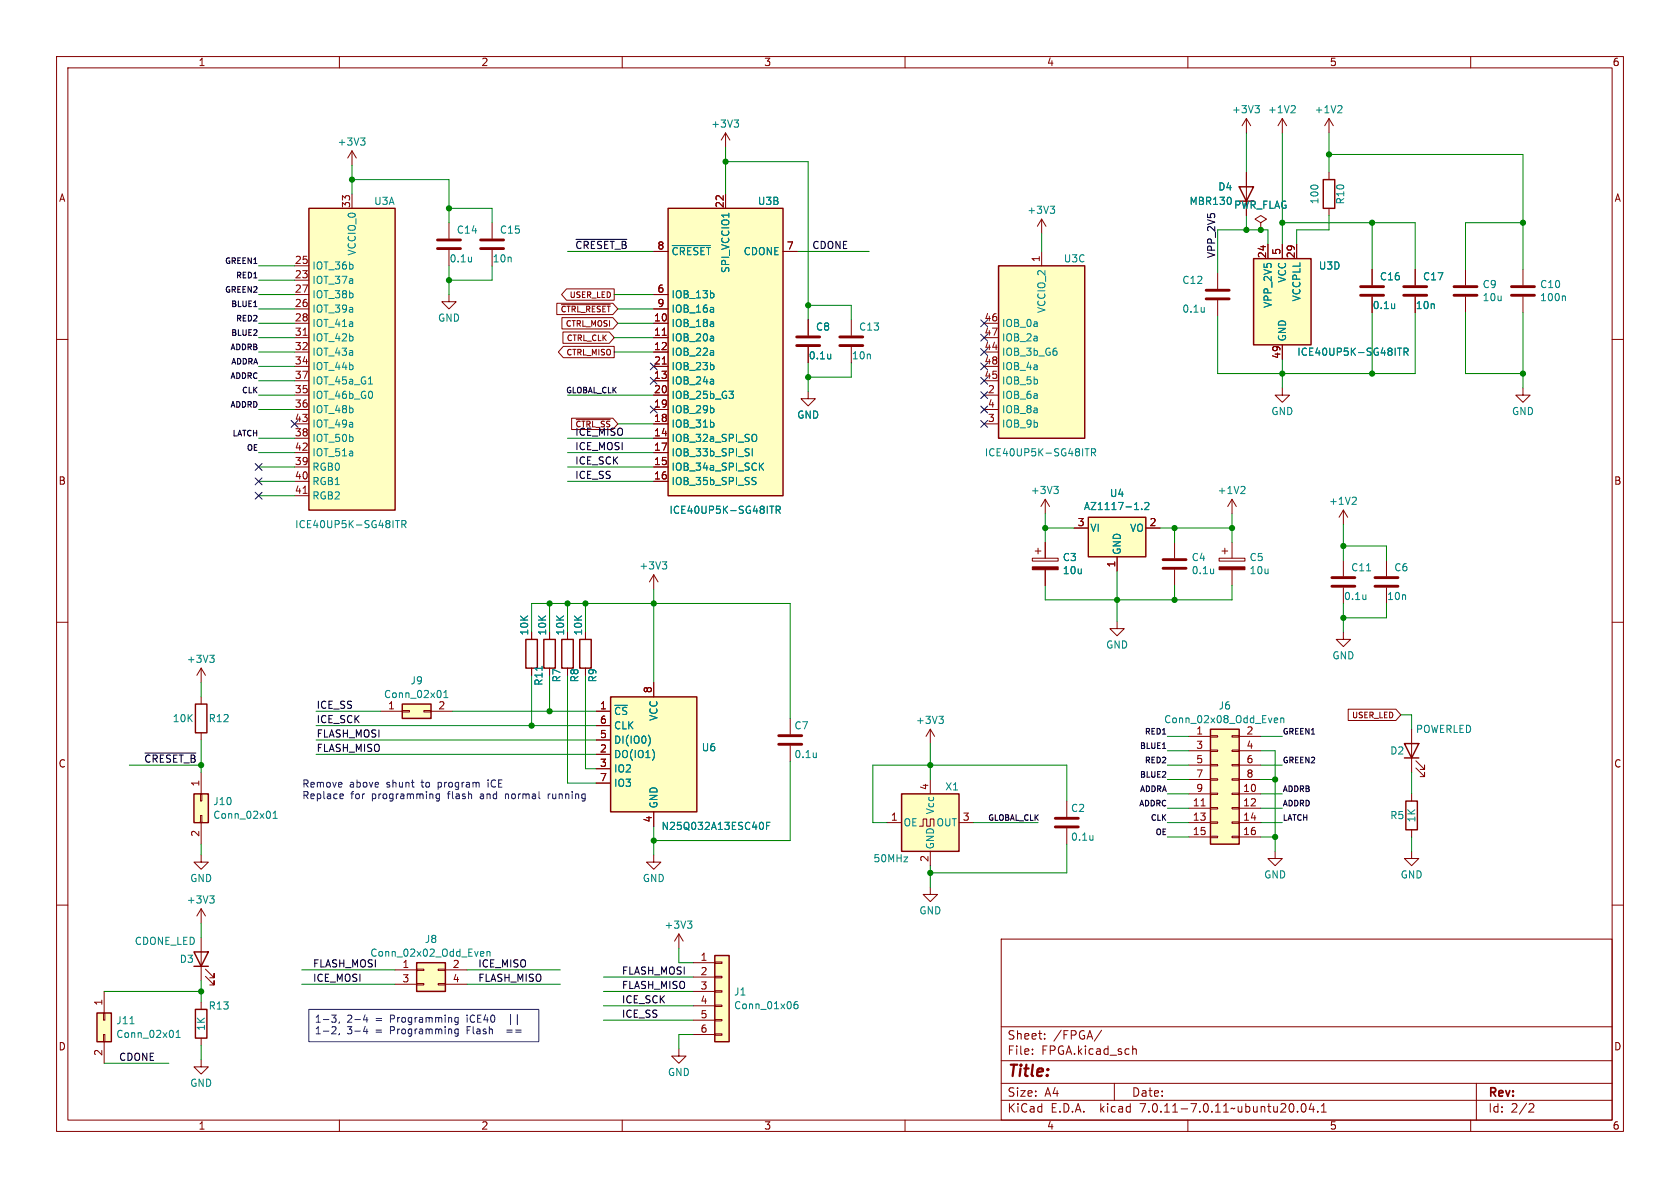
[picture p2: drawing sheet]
<svg xmlns="http://www.w3.org/2000/svg" width="297mm" height="210mm" viewBox="0 0 297 210" stroke-linecap="round" stroke-linejoin="round" font-family="sans-serif">
<g fill="none" stroke="#840000" stroke-width=".18">
<path d="M10 10h277v190h-277zM12 12h273v186h-273zM60 10v2M110 10v2M160 10v2M210 10v2M260 10v2M62.2 26.7l-.7 1.2M62.2 26.7v2.5M62.2 34.3v2.5M62.2 26.7l.8 1.2M79.4 39.4v2.8"/>
<path d="M87 39.4v2.8M128.3 23.5v2.5M128.3 34.3v2.5M128.3 23.5l-.8 1.3M128.3 23.5l.7 1.3M184.1 38.7l-.7 1.3M184.1 38.7v2.6M184.1 38.7l.8 1.3M220.3 21l-.7 1.2M220.3 21v2.5M220.3 30.5v7.6M220.3 21l.8 1.2"/>
<path d="M222.9 39.4l1-.7-1-.6-1 .6 1 .7v1.2M226.7 21v2.5M226.7 21l-.8 1.2M226.7 21l.8 1.2M234.9 21v2.5M234.9 30.5v1.3M234.9 36.8v1.3M234.9 21l-.7 1.2M234.9 21l.8 1.2M10 60h2M52.1 57.2h2.5M52.1 59.7h2.5"/>
<path d="M52.1 52.1h2.5M52.1 54.6h2.5M52.1 49.5h2.5M52.1 47h2.5M53.6 59.3h.7M79.4 52.1v1.2h1.2l-1.2 1.3-1.3-1.3h1.3M79.4 44.2v2.8M87 44.2v2.8M98.4 53.6h9.9l.9 1-.9 1h-9.9zM99.2 53.9h8.7M99.3 56.1h9l.9 1.1-.9 1h-9zM99.5 58.7h8.2l.9 1-.9 1h-8.2z"/>
<path d="M100.2 51.1h8.4v2h-8.4l-.9-1zM115.6 57.2h2.5M115.6 59.7h2.5M115.6 52.1h2.5M115.6 44.5h2.5M115.6 54.6h2.5M117.1 59.3h.7M138.4 44.5h2.6M142.9 56.5v2.8M150.5 56.5v2.8M174 57.2h2.5M174 59.7h2.5"/>
<path d="M184.1 44.5v2.5M215.3 48.3v2.8M215.3 53.1v2.8M222.9 40.6h.1M224.2 43.2v2.5M226.7 43.2v2.5M229.2 43.2v2.5M242.6 47.6v2.8M242.6 52.5v2.7M250.2 47.6v2.8M250.2 52.5v2.7M259.1 47.6v2.8"/>
<path d="M259.1 52.5v2.7M269.2 47.6v2.8M269.2 52.5v2.7M285 60h2M52.1 62.2h2.5M52.1 67.3h2.5M52.1 77.5h2.5M52.1 74.9h2.5M52.1 72.4h2.5M52.1 69.9h2.5M52.1 64.8h2.5M99.6 61.2h9v2h-9l-.9-1z"/>
<path d="M101.1 73.9h7.2l.9 1-.9 1h-7.2zM101.9 74.2h6M115.6 62.2h2.5M115.6 67.3h2.5M115.6 77.5h2.5M115.6 74.9h2.5M115.6 72.4h2.5M115.6 69.9h2.5M115.6 64.8h2.5M117.1 64.4h.7M142.9 69.2v1.3h1.2l-1.2 1.3-1.3-1.3h1.3M142.9 61.3v2.8"/>
<path d="M150.5 61.3v2.8M174 62.2h2.5M174 67.3h2.5M174 74.9h2.5M174 72.4h2.5M174 69.9h2.5M174 64.8h2.5M226.7 68.6v1.3h1.3l-1.3 1.2-1.3-1.2h1.3M226.7 61v2.5M269.2 68.6v1.3h1.3l-1.3 1.2-1.2-1.2h1.2M52.1 82.6h2.5M52.1 85.1h2.5"/>
<path d="M52.1 80h2.5M52.1 87.6h2.5M53.6 87.2h.7M115.6 82.6h2.5M115.6 85.1h2.5M115.6 80h2.5M182.5 98.7h4.6v.5h-4.6zM183 97.4h1M183.5 96.9v1M184.8 88.3l-.8 1.2M184.8 88.3v2.5M184.8 95.9v2.8"/>
<path d="M184.8 88.3l.7 1.2M189.9 93.3h2.5M197.5 98.4v2.6M202.6 93.3h2.5M207.6 95.9v2.8M215.5 98.7h4.6v.5h-4.6zM216 97.4h1M216.5 96.9v1M217.8 88.3v2.5M217.8 95.9v2.8M217.8 88.3l-.8 1.2M217.8 88.3l.8 1.2"/>
<path d="M237.5 90.2v2.5M237.5 99.1v2.8M237.5 90.2l-.8 1.2M237.5 90.2l.8 1.2M245.1 99.1v2.8M10 110h2M35.6 118.1v2.6M35.6 118.1l-.8 1.3M35.6 118.1l.7 1.3M94 111.8v1.2M94 118.1v1.3M97.2 111.8v1.2"/>
<path d="M97.2 118.1v1.3M100.3 111.8v1.2M100.3 118.1v1.3M103.5 111.8v1.2M103.5 118.1v1.3M115.6 101.6v2.5M115.6 101.6l-.8 1.3M115.6 101.6l.7 1.3M184.8 100.7v2.8M197.5 109.9v1.2h1.3l-1.3 1.3-1.3-1.3h1.3M207.6 100.7v2.8M217.8 100.7v2.8"/>
<path d="M237.5 111.8v1.2h1.3l-1.3 1.3-1.3-1.3h1.3M237.5 103.9v2.8M245.1 103.9v2.8M285 110h2M35.6 123.2v1.3M35.6 129.5v1.3M35.6 136.5v3.8M67.3 125.7h3.8M71.1 125.6h1.3v.3h-1.3zM74.9 125.6h1.3v.3h-1.3zM76.2 125.7h3.8M105.4 125.7h2.5"/>
<path d="M105.4 133.4h2.5M105.4 135.9h2.5M105.4 130.8h2.5M105.4 128.3h2.5M105.4 138.4h2.5M115.6 120.7v2.5M139.7 127v2.8M139.7 131.8v2.8M164.5 128.9v2.5M164.5 137.8v2.5M164.5 128.9l-.8 1.3M164.5 128.9l.7 1.3"/>
<path d="M210.2 130.2h3.8M210.2 132.7h3.8M210.2 135.3h3.8M210.2 137.8h3.8M214 137.7h1.3v.2h-1.3zM214 135.1h1.3v.3h-1.3zM214 132.6h1.3v.2h-1.3zM214 130h1.3v.3h-1.3zM217.8 137.7h1.3v.2h-1.3zM217.8 135.1h1.3v.3h-1.3zM217.8 132.6h1.3v.2h-1.3zM217.8 130h1.3v.3h-1.3z"/>
<path d="M219.1 130.2h3.8M219.1 132.7h3.8M219.1 135.3h3.8M219.1 137.8h3.8M238.3 125.4h8.5l.8 1-.8 1h-8.5zM249.6 128.9v7.6M250.3 135.8l1.5 1.5v-.8v.8h-.7M250.3 134.5l1.5 1.5v-.7v.7h-.7M10 160h2M35.4 140.3h.3v1.3h-.3zM35.4 144.1h.3v1.3h-.3zM35.6 151.1v1.3h1.2l-1.2 1.3-1.3-1.3h1.3"/>
<path d="M35.6 145.4v3.8M115.6 151.1v1.3h1.2l-1.2 1.3-1.3-1.3h1.3M115.6 143.5v2.6M156.8 145.4h2.6M162.6 146.1h.6v-1.3h.6v1.3h.7v-1.3h.6v1.3M164.5 156.8v1.3h1.2l-1.2 1.3-1.3-1.3h1.3M164.5 150.5v2.5M169.5 145.4h2.6M188.6 141.6v2.8M188.6 146.4v2.8M210.2 145.4h3.8M210.2 140.3h3.8"/>
<path d="M210.2 142.9h3.8M210.2 148h3.8M212.3 142.5h.8M214 147.8h1.3v.3h-1.3zM214 145.3h1.3v.2h-1.3zM214 142.7h1.3v.3h-1.3zM214 140.2h1.3v.3h-1.3zM217.8 147.8h1.3v.3h-1.3zM217.8 145.3h1.3v.2h-1.3zM217.8 142.7h1.3v.3h-1.3zM217.8 140.2h1.3v.3h-1.3zM219.1 145.4h3.8"/>
<path d="M219.1 140.3h3.8M219.1 142.9h3.8M219.1 148h3.8M225.4 150.5v1.3h1.3l-1.3 1.2-1.2-1.2h1.2M249.6 150.5v1.3h1.2l-1.2 1.2-1.3-1.2h1.3M249.6 140.3v1.3M249.6 146.7v1.3M285 160h2M18.3 179.1h.2v1.2h-.2zM18.4 175.3v3.8M35.6 160.7v2.5M35.6 165.7v7.7"/>
<path d="M35.6 177.2v1.2M35.6 160.7l-.8 1.2M35.6 160.7l.7 1.2M36.3 172.6l1.5 1.5v-.7v.7h-.7M36.3 171.3l1.5 1.5v-.7v.7h-.7M69.8 171.5h3.9M69.8 174h3.9M73.7 173.9h1.2v.2h-1.2zM73.7 171.3h1.2v.3h-1.2zM77.5 173.9h1.2v.2h-1.2zM77.5 171.3h1.2v.3h-1.2zM78.7 171.5h3.8"/>
<path d="M78.7 174h3.8M120 165.1l-.7 1.3M120 165.1v2.5M120 165.1l.8 1.3M122.6 170.2h3.8M122.6 172.7h3.8M122.6 175.3h3.8M122.6 177.8h3.8M126.4 177.7h1.2v.2h-1.2zM126.4 175.1h1.2v.3h-1.2zM126.4 172.6h1.2v.2h-1.2zM126.4 170.1h1.2v.2h-1.2z"/>
<path d="M177 166h108v32h-108zM18.3 182.9h.2v1.3h-.2zM18.4 184.2v3.8M35.6 187.3v1.3h1.2l-1.2 1.3-1.3-1.3h1.3M35.6 183.5v1.3M60 198v2M110 198v2M120 185.4v1.3h1.3l-1.3 1.3-1.3-1.3h1.3M122.6 180.3h3.8M122.6 182.9h3.8M126.4 182.8h1.2v.2h-1.2zM126.4 180.2h1.2v.3h-1.2z"/>
<path d="M160 198v2M177 194.5h108M177 191.5h108M177 187.5h108M177 181.5h108M182.5 186.3v.1M182.5 185.5v.1M184.7 183.6v.1M184.7 182.8v.1M194.7 182.1l-1.2 2M197 191.5v3M200.2 184.9v1.5"/>
<path d="M200.2 185.5l.3-.1 .3 .1 .1 .9M210 198v2M229.4 196.5v.1M230.2 195.2l.2-.1a.81 .81 0 0 1 .6 .6 .81 .81 0 0 1-.3 .8l-.2 .1a.81 .81 0 0 1-.3-1.4zM231.8 195l-.3 1.1h.9M232.2 195.6v1M233 196.5v.1M233.6 196.6h.9M233.6 195.5l.4-.4v1.5M260 198v2M261 191.5v6.5M270.5 195.1l.5 .1 .2 .3-1 1.1h1"/>
</g>
<g fill="none" stroke="#840000" stroke-width=".25">
<path d="M54.6 36.8h15.2v53.4h-15.2zM118.1 36.8h20.3v50.8h-20.3zM219.1 33h2.5l-1.3 2.6zM233.9 31.8h2.1v5h-2.1zM176.5 47h15.3v30.5h-15.3zM221.6 45.7h10.2v15.3h-10.2zM192.4 91.4h10.2v7h-10.2zM93 113h2v5.1h-2zM96.1 113h2.1v5.1h-2.1zM99.3 113h2v5.1h-2zM102.5 113h2v5.1h-2zM34.5 124.5h2.1v5h-2.1z"/>
<path d="M71.1 124.5h5.1v2.5h-5.1zM107.9 123.2h15.3v20.3h-15.3zM214 128.9h5.1v20.3h-5.1zM248.3 131.4h2.5l-1.2 2.6zM248.3 134h2.5M34.3 140.3h2.5v5.1h-2.5zM159.4 140.3h10.1v10.2h-10.1zM248.5 141.6h2.1v5.1h-2.1zM17.1 179.1h2.6v5.1h-2.6zM34.3 168.3h2.5l-1.2 2.5zM34.3 170.8h2.5M34.5 178.4h2.1v5.1h-2.1z"/>
<path d="M73.7 170.2h5v5.1h-5zM126.4 168.9h2.5v15.3h-2.5z"/>
</g>
<g fill="#ffffc2" stroke="#ffffc2" stroke-width=".18">
<path d="M71.1 124.5h5.1v2.5h-5.1z"/>
<path d="M159.4 140.3h10.1v10.2h-10.1z"/>
<path d="M17.1 179.1h2.6v5.1h-2.6z"/>
<path d="M221.6 45.7h10.2v15.3h-10.2z"/>
<path d="M34.3 140.3h2.5v5.1h-2.5z"/>
<path d="M107.9 123.2h15.3v20.3h-15.3z"/>
<path d="M126.4 168.9h2.5v15.3h-2.5z"/>
<path d="M214 128.9h5.1v20.3h-5.1z"/>
<path d="M118.1 36.8h20.3v50.8h-20.3z"/>
<path d="M73.7 170.2h5v5.1h-5z"/>
<path d="M176.5 47h15.3v30.5h-15.3z"/>
<path d="M54.6 36.8h15.2v53.4h-15.2z"/>
<path d="M192.4 91.4h10.2v7h-10.2z"/>
</g>
<g fill="none" stroke="#008484" stroke-width=".18">
<path d="M221.9 18.7h.7l-.4 .5M222.4 19.2l.2 .2v.3l-.2 .2M228.8 18.7l.2 .2-.1 .3-.7 .7h.8M237 18.7l.2 .2v.3l-.7 .7h.7M63.7 24.4h.8l-.4 .5M64.3 24.9l.2 .2v.3l-.2 .3M129.8 21.2h.8l-.5 .5M130.3 21.7l.3 .2v.3l-.3 .3M185.7 36.5h.7l-.4 .4M186.2 36.9l.2 .3v.3l-.2 .2M217.6 35.1l.1 .3M83.4 45.5v.8"/>
<path d="M83.4 46.2h-.1M118.8 43.4h6.8M126.1 51.9l.1 .1-.1 .6M212.9 54.3v.9M212.9 55.1h-.1M246.6 53.7v.9M246.6 54.4l-.1 .1M276.6 52.3l.1 .2v.7M65.1 67.9h.8M126.1 74.7l.1 .2-.1 .5M126.1 64.6l.1 .1-.1 .6M126.1 72.2l.1 .2-.1 .5"/>
<path d="M128.9 69.2h.8l-.5 .4M129.4 69.6l.3 .3v.3l-.3 .2M133 79.3v1.3M133.5 76.8h.1a.81 .81 0 0 1-.1 1.2M146.9 62.6v.8M146.9 63.3l-.1 .1M191.8 79.3h.7M192.2 79.3v1.3M193 80l.6-.1 .1-.2-.1-.3-.6-.1v1.3M193.3 80l.4 .6M247.1 61.5h.7M247.4 61.5v1.3"/>
<path d="M248.2 62.2l.6-.1 .1-.1v-.3l-.7-.2v1.3M248.5 62.2l.4 .6M69.9 92h.7M70.3 92v1.3M71 92.7l.7-.1 .1-.2-.1-.3-.7-.1v1.3M71.4 92.7l.4 .6M117.1 99.3h.8l-.5 .5M117.6 99.8l.3 .2v.3l-.3 .3M133.2 85l.3 .1 .2 .3-.3 .3h-.3M133.2 84.4l.5 .1M134.4 82.4l.6 .7M135 81.9l-.7 .7"/>
<path d="M136.1 89.5h.7M136.4 89.5v1.2M137.2 90.1h.6l.1-.2v-.3l-.7-.1v1.2M137.5 90.1l.4 .6M186.3 86h.8l-.4 .5M186.8 86.5l.3 .2v.3l-.3 .3M200.6 90.1h.7M201.8 90v.1M202.4 88.9l.5-.1 .2 .4-.8 .9h.8M219.9 86l.2 .2-.1 .3-.7 .8h.8M239.5 87.9l.3 .2-.1 .3-.7 .8h.8M37.1 115.8h.8l-.5 .5"/>
<path d="M37.6 116.3l.3 .3v.3l-.3 .2M95.8 117.8v.7M214.5 100.6v.8M214.5 101.3v.1M241.5 105.1v.9M241.5 105.9h-.1M241.6 100.9h.7M78.5 123.3h.7M78.5 122.4l.3-.4v1.3M114.7 130a1.49 1.49 0 0 1 0 1.8M115.6 133v.9M144.3 133.1v.8"/>
<path d="M144.3 133.8v.1M166 126.6h.8l-.5 .5M166.5 127.1l.3 .2v.3l-.3 .3M225.5 126.9l.3 .1 .1 .2-.6 .1M225.8 127.7l-.3 .1M226.4 127l.2-.1 .3 .1 .1 .8M226.4 126.9v.9M37.1 158.4h.8l-.5 .5M37.6 158.9l.3 .2v.3l-.3 .2M48.3 144.7h.7M48.3 143.8l.3-.4v1.3M134.8 145.4l.2 .4-.2 .8"/>
<path d="M135.5 146h.4M136.1 145.4h-.6v1.2M193.2 147.7v.8M193.2 148.4v.1M85.1 168.2l.4 .1v.2l-.6 .1M85.5 169h-.4M86.1 168.3l.2-.1 .3 .1v.7M86.1 168.2v.8M121.5 162.8h.8l-.4 .5M122.1 163.3l.2 .2v.3l-.2 .3M141 177.1h-.4a.86 .86 0 0 0 0 1.2l.4-.1 .1-.4-.3-.3-.3 .1-.1 .2M23 181h.7"/>
<path d="M31.1 183.4h.8M31.1 182.5l.4-.4v1.3"/>
</g>
<g fill="none" stroke="#840000" stroke-width=".51">
<path d="M77.3 43.9h4.1M77.3 42.4h4.1M85 43.9h4M85 42.4h4M140.8 59.6h4.1M148.5 59.6h4M213.2 52.8h4.1M213.2 51.3h4.1M240.5 52.2h4.1M240.5 50.7h4.1M248.2 52.2h4M248.2 50.7h4"/>
<path d="M257 52.2h4.1M257 50.7h4.1M267.2 52.2h4.1M267.2 50.7h4.1M140.8 61.1h4.1M148.5 61.1h4M205.6 98.9h4.1M205.6 100.5h4.1M235.5 103.6h4M235.5 102.1h4M243.1 103.6h4M243.1 102.1h4"/>
<path d="M137.7 131.6h4M137.7 130h4M186.6 146.2h4M186.6 144.7h4"/>
</g>
<g fill="#840000" stroke="#840000" stroke-width=".18">
<path d="M215.5 100.2h4.6v.5h-4.6z"/>
<path d="M182.5 100.2h4.6v.5h-4.6z"/>
</g>
<path d="M44.9 54.2h.5M101.8 42.3h9M25.6 133.1h9M205.5 132.3h.6" fill="none" stroke="#000" stroke-width=".18"/>
<g fill="none" stroke="#0000c2" stroke-width=".18">
<path d="M86.3 137.9v.1M86.3 138.3v.8M60.3 140.3l.3 .1 .1 .2-.6 .2M60.6 141.1l-.3 .1M77.7 140.4l-.4-.1-.2 .3 .1 .5h.5M77.7 140.3v1.1l-.3 .2h-.3M89.4 140.3v.9M89.5 140.3l-.1 .2M96.9 140.3v.9M97.3 140.3l-.4 .3M54.6 178.4h40.6v5.8h-40.6zM58.6 179.4h.8l-.4 .5 .4 .1v.5l-.2 .2h-.4"/>
<path d="M64.6 179.4l-.3 .9h.7M64.9 179.9v.8M81 179.9h-.4l-.2 .2 .1 .5h.5M81 179.9v1l-.2 .2h-.3M90.3 179.3v1.8M91.5 179.3v1.8M58.9 181.5h.4l.1 .3-.8 1h.8M60 180.6l-.1 .3M60 182.7l-.1 .2M64.6 181.4l-.3 .9h.7M64.9 181.9v.9M81 181.9v1l-.2 .3-.3-.1"/>
<path d="M81 182l-.4-.1-.2 .3 .1 .5h.5M89.6 182.1h1M89.6 182.5h1"/>
</g>
<g fill="none" stroke="#008400" stroke-width=".18">
<path d="M62.2 31.8h17.2v7.6M62.2 29.2v5.1M79.4 36.8h7.6v2.6M128.3 28.6h14.6v27.9M128.3 26v8.3M220.3 23.5v7M220.3 38.1v2.5M226.7 23.5v19.7M226.7 39.4h23.5v8.2M234.9 38.1v2.5h-5.7v2.6M234.9 27.3h34.3v20.3M234.9 23.5v7"/>
<path d="M242.6 39.4v8.2M269.2 39.4h-10.1v8.2M45.7 57.2h6.4M45.7 59.7h6.4M45.7 49.5h6.4M45.7 54.6h6.4M45.7 47h6.4M45.7 52.1h6.4M79.4 47v5.1M87 47v2.5h-7.6M100.3 44.5h15.3M108.6 59.7h7"/>
<path d="M108.6 52.1h7M109.2 57.2h6.4M109.2 54.6h6.4M141 44.5h12.7M142.9 54h7.6v2.5M184.1 41.3v3.2M224.2 43.2v-2.6h-8.9v7.7M242.6 55.2v10.8M250.2 55.2v10.8h-34.9v-10.1M259.1 55.2v10.8h10.1M269.2 55.2v13.4M45.7 67.3h6.4"/>
<path d="M45.7 64.8h6.4M45.7 62.2h6.4M45.7 77.5h6.4M45.7 72.4h6.4M45.7 69.9h6.4M100.3 77.5h15.3M100.3 69.9h15.3M108.6 62.2h7M109.2 74.9h6.4M142.9 64.1v5.1M150.5 64.1v2.6h-7.6M226.7 63.5v5.1"/>
<path d="M45.7 87.6h6.4M45.7 85.1h6.4M45.7 80h6.4M45.7 82.6h6.4M100.3 85.1h15.3M100.3 80h15.3M100.3 82.6h15.3M184.8 90.8v5.1M184.8 93.3h5.1M205.1 93.3h12.7M207.6 93.3v2.6M217.8 90.8v5.1"/>
<path d="M237.5 92.7v6.4M237.5 96.5h7.6v2.6M94 111.8v-5.1h45.7v20.3M94 119.4v8.9M97.2 106.7v5.1M97.2 119.4v6.3M100.3 119.4v19h5.1M100.3 106.7v5.1M103.5 119.4v16.5h1.9M103.5 106.7v5.1M115.6 104.1v16.6M184.8 103.5v2.5h33v-2.5"/>
<path d="M197.5 101v8.9M207.6 103.5v2.5M237.5 106.7v5.1M245.1 106.7v2.5h-7.6M22.9 135.3h12.7M35.6 120.7v2.5M35.6 130.8v5.7M55.9 128.3h49.5M55.9 125.7h11.4M55.9 130.8h49.5M55.9 133.4h49.5M80 125.7h25.4"/>
<path d="M139.7 134.6v14h-24.1M164.5 131.4v6.4M206.4 135.3h3.8M206.4 137.8h3.8M206.4 132.7h3.8M206.4 130.2h3.8M222.9 135.3h3.8M222.9 132.7h2.5v17.8M222.9 137.8h2.5M222.9 130.2h3.8M247.6 126.4h2v2.5M249.6 136.5v3.8"/>
<path d="M35.6 149.2v1.9M115.6 146.1v5M164.5 153v3.8M172.1 145.4h11.4M188.6 141.6v-6.3h-34.3v10.1h2.5M188.6 149.2v5.1h-24.1M206.4 145.4h3.8M206.4 148h3.8M206.4 142.9h3.8M206.4 140.3h3.8M222.9 145.4h3.8M222.9 148h2.5"/>
<path d="M222.9 142.9h3.8M222.9 140.3h3.8M249.6 148v2.5M18.4 175.3h17.2M35.6 163.2v2.5M35.6 173.4v3.8M53.3 174h16.5M53.3 171.5h16.5M82.5 174h16.6M82.5 171.5h16.6M106.7 175.3h15.9M106.7 177.8h15.9"/>
<path d="M106.7 172.7h15.9M120 167.6v2.6h2.6M18.4 188h11.4M35.6 184.8v2.5M106.7 180.3h15.9M122.6 182.9h-2.6v2.5"/>
</g>
<g fill="none" stroke="#000084" stroke-width=".18">
<path d="M173.4 56.5l1.2 1.3M173.4 59.1l1.2 1.2M174.6 56.5l-1.2 1.3M174.6 59.1l-1.2 1.2M51.5 74.3l1.2 1.2M52.7 74.3l-1.2 1.2M115 71.8l1.2 1.2M115 64.2l1.2 1.2M115 66.7l1.2 1.2M116.2 71.8l-1.2 1.2M116.2 64.2l-1.2 1.2M116.2 66.7l-1.2 1.2"/>
<path d="M173.4 74.3l1.2 1.2M173.4 69.2l1.2 1.3M173.4 71.8l1.2 1.2M173.4 64.2l1.2 1.2M173.4 61.6l1.2 1.2M173.4 66.7l1.2 1.2M174.6 74.3l-1.2 1.2M174.6 69.2l-1.2 1.3M174.6 71.8l-1.2 1.2M174.6 64.2l-1.2 1.2M174.6 61.6l-1.2 1.2M174.6 66.7l-1.2 1.2"/>
<path d="M45.1 81.9l1.2 1.3M45.1 84.5l1.2 1.2M45.1 87l1.2 1.2M46.3 81.9l-1.2 1.3M46.3 84.5l-1.2 1.2M46.3 87l-1.2 1.2"/>
</g>
<g fill="#008400" stroke="#008400" stroke-width=".18">
<circle cx="79.4" cy="36.8" r=".46"/>
<circle cx="62.2" cy="31.8" r=".46"/>
<circle cx="79.4" cy="49.5" r=".46"/>
<circle cx="100.3" cy="106.7" r=".46"/>
<circle cx="103.5" cy="106.7" r=".46"/>
<circle cx="115.6" cy="106.7" r=".46"/>
<circle cx="115.6" cy="148.6" r=".46"/>
<circle cx="97.2" cy="106.7" r=".46"/>
<circle cx="94" cy="128.3" r=".46"/>
<circle cx="97.2" cy="125.7" r=".46"/>
<circle cx="142.9" cy="66.7" r=".46"/>
<circle cx="128.3" cy="28.6" r=".46"/>
<circle cx="142.9" cy="54" r=".46"/>
<circle cx="35.6" cy="175.3" r=".46"/>
<circle cx="207.6" cy="93.3" r=".46"/>
<circle cx="207.6" cy="106" r=".46"/>
<circle cx="164.5" cy="135.3" r=".46"/>
<circle cx="184.8" cy="93.3" r=".46"/>
<circle cx="197.5" cy="106" r=".46"/>
<circle cx="164.5" cy="154.3" r=".46"/>
<circle cx="226.7" cy="39.4" r=".46"/>
<circle cx="220.3" cy="40.6" r=".46"/>
<circle cx="226.7" cy="66" r=".46"/>
<circle cx="217.8" cy="93.3" r=".46"/>
<circle cx="237.5" cy="109.2" r=".46"/>
<circle cx="225.4" cy="137.8" r=".46"/>
<circle cx="225.4" cy="148" r=".46"/>
<circle cx="237.5" cy="96.5" r=".46"/>
<circle cx="242.6" cy="66" r=".46"/>
<circle cx="242.6" cy="39.4" r=".46"/>
<circle cx="269.2" cy="39.4" r=".46"/>
<circle cx="269.2" cy="66" r=".46"/>
<circle cx="222.9" cy="40.6" r=".46"/>
<circle cx="234.9" cy="27.3" r=".46"/>
</g>
<text font-size="2.8" fill="#840000" x="178" y="190.9">Title:</text>
<g font-size="2.1" fill="#840000">
<text x="178" y="184">Sheet:</text>
<text x="186.2" y="184">/FPGA/</text>
<text x="178" y="186.7">File:</text>
<text x="184.1" y="186.7">FPGA.kicad_sch</text>
<text x="178" y="196.9">KiCad</text>
<text x="178" y="194.1">Size:</text>
<text x="184.7" y="194.1">A4</text>
<text x="185.7" y="196.9">E.D.A.</text>
<text x="194.6" y="196.9">kicad</text>
<text x="200" y="194.1">Date:</text>
<text x="201.8" y="196.9">7.0.11-7.0.11~ubuntu20.04.1</text>
<text x="263" y="194.3">Rev:</text>
<text x="263" y="196.9">Id:</text>
<text x="267.1" y="196.9">2/2</text>
</g>
<g font-size="1.8" fill="#840000">
<text x="35" y="11.9">1</text>
<text x="85" y="11.9">2</text>
<text x="135" y="11.9">3</text>
<text x="185" y="11.9">4</text>
<text x="235" y="11.9">5</text>
<text x="285" y="11.9">6</text>
<text x="10.3" y="35.9">A</text>
<text x="285.3" y="35.9">A</text>
<text x="62" y="36.9" transform="rotate(-90 62 36.9)">33</text>
<text x="128" y="36.9" transform="rotate(-90 128 36.9)">22</text>
<text x="52" y="46.7">25</text>
<text x="116.1" y="44.2">8</text>
<text x="139" y="44.2">7</text>
<text x="183.9" y="46.4" transform="rotate(-90 183.9 46.4)">1</text>
<text x="223.9" y="45.8" transform="rotate(-90 223.9 45.8)">24</text>
<text x="226.4" y="45.2" transform="rotate(-90 226.4 45.2)">5</text>
<text x="229" y="45.8" transform="rotate(-90 229 45.8)">29</text>
<text x="52" y="49.3">23</text>
<text x="52" y="51.8">27</text>
<text x="116.1" y="51.8">6</text>
<text x="52" y="54.4">26</text>
<text x="52" y="56.9">28</text>
<text x="52" y="59.4">31</text>
<text x="115.5" y="56.9">10</text>
<text x="115.5" y="59.4">11</text>
<text x="116.1" y="54.4">9</text>
<text x="173.9" y="56.9">46</text>
<text x="173.9" y="59.4">47</text>
<text x="52" y="62">32</text>
<text x="52" y="64.5">34</text>
<text x="115.5" y="62">12</text>
<text x="115.5" y="64.5">21</text>
<text x="173.9" y="62">44</text>
<text x="173.9" y="64.5">48</text>
<text x="226.4" y="63.5" transform="rotate(-90 226.4 63.5)">49</text>
<text x="52" y="69.6">35</text>
<text x="52" y="67.1">37</text>
<text x="115.5" y="67.1">13</text>
<text x="115.5" y="69.6">20</text>
<text x="173.9" y="67.1">45</text>
<text x="174.6" y="69.6">2</text>
<text x="52" y="72.1">36</text>
<text x="52" y="77.2">38</text>
<text x="52" y="74.7">43</text>
<text x="115.5" y="77.2">14</text>
<text x="115.5" y="74.7">18</text>
<text x="115.5" y="72.1">19</text>
<text x="174.6" y="74.7">3</text>
<text x="174.6" y="72.1">4</text>
<text x="52" y="82.3">39</text>
<text x="52" y="79.8">42</text>
<text x="115.5" y="82.3">15</text>
<text x="115.5" y="79.8">17</text>
<text x="10.3" y="85.9">B</text>
<text x="52" y="84.8">40</text>
<text x="52" y="87.4">41</text>
<text x="115.5" y="84.8">16</text>
<text x="285.3" y="85.9">B</text>
<text x="190.4" y="93.1">3</text>
<text x="203.1" y="93.1">2</text>
<text x="197.2" y="100.4" transform="rotate(-90 197.2 100.4)">1</text>
<text x="68.5" y="125.5">1</text>
<text x="77.4" y="125.5">2</text>
<text x="106" y="125.5">1</text>
<text x="115.3" y="122.6" transform="rotate(-90 115.3 122.6)">8</text>
<text x="106" y="130.6">5</text>
<text x="106" y="128">6</text>
<text x="211.4" y="129.9">1</text>
<text x="220.3" y="129.9">2</text>
<text x="10.3" y="135.9">C</text>
<text x="106" y="133.1">2</text>
<text x="106" y="135.6">3</text>
<text x="211.4" y="132.5">3</text>
<text x="211.4" y="135">5</text>
<text x="211.4" y="137.5">7</text>
<text x="220.3" y="132.5">4</text>
<text x="220.3" y="135">6</text>
<text x="220.3" y="137.5">8</text>
<text x="285.3" y="135.9">C</text>
<text x="35.3" y="139.1" transform="rotate(-90 35.3 139.1)">1</text>
<text x="106" y="138.2">7</text>
<text x="164.2" y="139.8" transform="rotate(-90 164.2 139.8)">4</text>
<text x="210.8" y="142.6">11</text>
<text x="211.4" y="140.1">9</text>
<text x="219.7" y="140.1">10</text>
<text x="219.7" y="142.6">12</text>
<text x="35.3" y="148" transform="rotate(-90 35.3 148)">2</text>
<text x="115.3" y="145.5" transform="rotate(-90 115.3 145.5)">4</text>
<text x="157.4" y="145.2">1</text>
<text x="170.1" y="145.2">3</text>
<text x="210.8" y="145.2">13</text>
<text x="210.8" y="147.7">15</text>
<text x="219.7" y="145.2">14</text>
<text x="219.7" y="147.7">16</text>
<text x="164.2" y="152.5" transform="rotate(-90 164.2 152.5)">2</text>
<text x="71" y="171.2">1</text>
<text x="71" y="173.7">3</text>
<text x="79.9" y="171.2">2</text>
<text x="79.9" y="173.7">4</text>
<text x="123.8" y="169.9">1</text>
<text x="123.8" y="172.5">2</text>
<text x="18.2" y="177.9" transform="rotate(-90 18.2 177.9)">1</text>
<text x="123.8" y="175">3</text>
<text x="123.8" y="177.5">4</text>
<text x="10.3" y="185.9">D</text>
<text x="123.8" y="180.1">5</text>
<text x="123.8" y="182.6">6</text>
<text x="285.3" y="185.9">D</text>
<text x="18.2" y="186.8" transform="rotate(-90 18.2 186.8)">2</text>
<text x="35" y="199.9">1</text>
<text x="85" y="199.9">2</text>
<text x="135" y="199.9">3</text>
<text x="185" y="199.9">4</text>
<text x="235" y="199.9">5</text>
<text x="285" y="199.9">6</text>
</g>
<g font-size="1.8" fill="#008484">
<text x="125.6" y="22.8">+3V3</text>
<text x="217.7" y="20.2">+3V3</text>
<text x="224.1" y="20.2">+1V2</text>
<text x="232.3" y="20.2">+1V2</text>
<text x="59.6" y="25.9">+3V3</text>
<text x="215.3" y="33.9">D4</text>
<text x="66" y="36.4">U3A</text>
<text x="80.7" y="41.5">C14</text>
<text x="88.3" y="41.5">C15</text>
<text x="133.9" y="36.4">U3B</text>
<text x="181.5" y="38">+3V3</text>
<text x="210.2" y="36.4">MBR130</text>
<text x="218.1" y="37.1">PWR_FLAG</text>
<text x="233.3" y="36.2" transform="rotate(-90 233.3 36.2)">100</text>
<text x="237.8" y="36.2" transform="rotate(-90 237.8 36.2)">R10</text>
<text x="55.1" y="47.9">IOT_36b</text>
<text x="63.1" y="45.3" transform="rotate(-90 63.1 45.3)">VCCIO_0</text>
<text x="79.4" y="46.6">0.1u</text>
<text x="87" y="46.6">10n</text>
<text x="118.6" y="45.3">~{CRESET}</text>
<text x="131.4" y="45.3">CDONE</text>
<text x="188" y="46.6">U3C</text>
<text x="233.1" y="47.9">U3D</text>
<text x="55.1" y="50.4">IOT_37a</text>
<text x="55.1" y="52.9">IOT_38b</text>
<text x="118.6" y="52.9">IOB_13b</text>
<text x="129.1" y="48.4" transform="rotate(-90 129.1 48.4)">SPI_VCCIO1</text>
<text x="208.9" y="50.4">C12</text>
<text x="227.6" y="50.1" transform="rotate(-90 227.6 50.1)">VCC</text>
<text x="230.1" y="53.4" transform="rotate(-90 230.1 53.4)">VCCPLL</text>
<text x="243.8" y="49.8">C16</text>
<text x="251.5" y="49.8">C17</text>
<text x="262" y="51.1">C9</text>
<text x="262" y="53.4">10u</text>
<text x="272.2" y="51.1">C10</text>
<text x="272.2" y="53.4">100n</text>
<text x="55.1" y="55.5">IOT_39a</text>
<text x="55.1" y="58">IOT_41a</text>
<text x="77.3" y="57.1">GND</text>
<text x="118.6" y="58">IOB_18a</text>
<text x="118.6" y="55.5">IOB_16a</text>
<text x="144.2" y="58.6">C8</text>
<text x="151.8" y="58.6">C13</text>
<text x="177" y="58">IOB_0a</text>
<text x="185" y="55.4" transform="rotate(-90 185 55.4)">VCCIO_2</text>
<text x="208.9" y="55.5">0.1u</text>
<text x="225" y="54.5" transform="rotate(-90 225 54.5)">VPP_2V5</text>
<text x="242.6" y="54.8">0.1u</text>
<text x="250.2" y="54.8">10n</text>
<text x="55.1" y="60.6">IOT_42b</text>
<text x="55.1" y="63.1">IOT_43a</text>
<text x="55.1" y="65.6">IOT_44b</text>
<text x="118.6" y="60.6">IOB_20a</text>
<text x="118.6" y="63.1">IOB_22a</text>
<text x="118.6" y="65.6">IOB_23b</text>
<text x="142.9" y="63.7">0.1u</text>
<text x="150.5" y="63.7">10n</text>
<text x="177" y="63.1">IOB_3b_G6</text>
<text x="177" y="60.6">IOB_2a</text>
<text x="177" y="65.6">IOB_4a</text>
<text x="227.6" y="60.5" transform="rotate(-90 227.6 60.5)">GND</text>
<text x="229.2" y="63.1">ICE40UP5K-SG48ITR</text>
<text x="55.1" y="70.7">IOT_46b_G0</text>
<text x="55.1" y="68.2">IOT_45a_G1</text>
<text x="118.6" y="68.2">IOB_24a</text>
<text x="118.6" y="70.7">IOB_25b_G3</text>
<text x="177" y="70.7">IOB_6a</text>
<text x="177" y="68.2">IOB_5b</text>
<text x="55.1" y="73.3">IOT_48b</text>
<text x="55.1" y="75.8">IOT_49a</text>
<text x="118.6" y="75.8">IOB_31b</text>
<text x="118.6" y="73.3">IOB_29b</text>
<text x="140.8" y="74.2">GND</text>
<text x="177" y="75.8">IOB_9b</text>
<text x="177" y="73.3">IOB_8a</text>
<text x="224.7" y="73.6">GND</text>
<text x="267.2" y="73.6">GND</text>
<text x="55.1" y="78.3">IOT_50b</text>
<text x="55.1" y="83.4">RGB0</text>
<text x="55.1" y="80.9">IOT_51a</text>
<text x="118.6" y="78.3">IOB_32a_SPI_SO</text>
<text x="118.6" y="83.4">IOB_34a_SPI_SCK</text>
<text x="118.6" y="80.9">IOB_33b_SPI_SI</text>
<text x="174" y="80.9">ICE40UP5K-SG48ITR</text>
<text x="55.1" y="86">RGB1</text>
<text x="55.1" y="88.5">RGB2</text>
<text x="118.6" y="86">IOB_35b_SPI_SS</text>
<text x="182.1" y="87.5">+3V3</text>
<text x="196.1" y="88.1">U4</text>
<text x="215.2" y="87.5">+1V2</text>
<text x="234.8" y="89.4">+1V2</text>
<text x="52.1" y="93.6">ICE40UP5K-SG48ITR</text>
<text x="118.3" y="91">ICE40UP5K-SG48ITR</text>
<text x="191.5" y="90.4">AZ1117-1.2</text>
<text x="192.7" y="94.2">VI</text>
<text x="199.7" y="94.2">VO</text>
<text x="112.9" y="100.9">+3V3</text>
<text x="187.8" y="99.4">C3</text>
<text x="187.8" y="101.7">10u</text>
<text x="198.3" y="98.2" transform="rotate(-90 198.3 98.2)">GND</text>
<text x="210.6" y="99.4">C4</text>
<text x="210.6" y="101.7">0.1u</text>
<text x="220.8" y="99.4">C5</text>
<text x="220.8" y="101.7">10u</text>
<text x="238.8" y="101.2">C11</text>
<text x="246.4" y="101.2">C6</text>
<text x="237.5" y="106.3">0.1u</text>
<text x="245.1" y="106.3">10n</text>
<text x="93.6" y="112.4" transform="rotate(-90 93.6 112.4)">10K</text>
<text x="96.7" y="112.4" transform="rotate(-90 96.7 112.4)">10K</text>
<text x="99.9" y="112.4" transform="rotate(-90 99.9 112.4)">10K</text>
<text x="103.1" y="112.4" transform="rotate(-90 103.1 112.4)">10K</text>
<text x="32.9" y="117.4">+3V3</text>
<text x="195.4" y="114.9">GND</text>
<text x="235.5" y="116.8">GND</text>
<text x="67.8" y="123.6">Conn_02x01</text>
<text x="72.5" y="121.2">J9</text>
<text x="96.1" y="121.3" transform="rotate(-90 96.1 121.3)">R11</text>
<text x="99.3" y="120.7" transform="rotate(-90 99.3 120.7)">R7</text>
<text x="102.5" y="120.7" transform="rotate(-90 102.5 120.7)">R8</text>
<text x="105.6" y="120.7" transform="rotate(-90 105.6 120.7)">R9</text>
<text x="215.3" y="125.6">J6</text>
<text x="30.4" y="127.9">10K</text>
<text x="36.8" y="127.9">R12</text>
<text x="108.5" y="126.6">~{CS}</text>
<text x="108.5" y="131.7">DI(IO0)</text>
<text x="108.5" y="129.1">CLK</text>
<text x="116.4" y="127.5" transform="rotate(-90 116.4 127.5)">VCC</text>
<text x="140.3" y="129.1">C7</text>
<text x="161.8" y="128.2">+3V3</text>
<text x="205.7" y="128">Conn_02x08_Odd_Even</text>
<text x="250.2" y="129.8">POWERLED</text>
<text x="108.5" y="134.2">DO(IO1)</text>
<text x="108.5" y="136.8">IO2</text>
<text x="124" y="133">U6</text>
<text x="140.3" y="134.2">0.1u</text>
<text x="245.7" y="133.6">D2</text>
<text x="37.6" y="142.5">J10</text>
<text x="108.5" y="139.3">IO3</text>
<text x="116.4" y="143" transform="rotate(-90 116.4 143)">GND</text>
<text x="167" y="139.9">X1</text>
<text x="189.2" y="143.7">C2</text>
<text x="37.6" y="145">Conn_02x01</text>
<text x="116.8" y="146.9">N25Q032A13ESC40F</text>
<text x="159.6" y="146.3">OE</text>
<text x="165.3" y="144.1" transform="rotate(-90 165.3 144.1)">Vcc</text>
<text x="165.5" y="146.3">OUT</text>
<text x="189.2" y="148.8">0.1u</text>
<text x="245.7" y="145">R5</text>
<text x="250.4" y="145.5" transform="rotate(-90 250.4 145.5)">1K</text>
<text x="154.3" y="152.6">50MHz</text>
<text x="165.3" y="150.2" transform="rotate(-90 165.3 150.2)">GND</text>
<text x="223.4" y="155.5">GND</text>
<text x="247.5" y="155.5">GND</text>
<text x="32.9" y="159.9">+3V3</text>
<text x="33.5" y="156.1">GND</text>
<text x="113.5" y="156.1">GND</text>
<text x="162.4" y="161.8">GND</text>
<text x="23.7" y="167.2">CDONE_LED</text>
<text x="75" y="166.9">J8</text>
<text x="117.4" y="164.4">+3V3</text>
<text x="31.7" y="170.4">D3</text>
<text x="65.4" y="169.3">Conn_02x02_Odd_Even</text>
<text x="36.8" y="178.7">R13</text>
<text x="129.7" y="176.2">J1</text>
<text x="129.7" y="178.6">Conn_01x06</text>
<text x="20.5" y="183.7">Conn_02x01</text>
<text x="20.5" y="181.3">J11</text>
<text x="36.4" y="182.3" transform="rotate(-90 36.4 182.3)">1K</text>
<text x="118" y="190.4">GND</text>
<text x="33.5" y="192.3">GND</text>
</g>
<g font-size="1.8">
<text x="101.6" y="44.1">~{CRESET_B}</text>
<text x="143.5" y="44.1">CDONE</text>
<text x="214.9" y="45.7" transform="rotate(-90 214.9 45.7)">VPP_2V5</text>
<text x="101.6" y="77.1">ICE_MISO</text>
<text x="101.6" y="82.2">ICE_SCK</text>
<text x="101.6" y="79.7">ICE_MOSI</text>
<text x="101.6" y="84.7">ICE_SS</text>
<text x="55.9" y="125.4">ICE_SS</text>
<text x="55.9" y="130.5">FLASH_MOSI</text>
<text x="55.9" y="127.9">ICE_SCK</text>
<text x="55.9" y="133">FLASH_MISO</text>
<text x="55.2" y="173.6">ICE_MOSI</text>
<text x="55.2" y="171.1">FLASH_MOSI</text>
<text x="84.5" y="173.6">FLASH_MISO</text>
<text x="84.5" y="171.1">ICE_MISO</text>
<text x="109.9" y="172.4">FLASH_MOSI</text>
<text x="109.9" y="177.5">ICE_SCK</text>
<text x="109.9" y="180">ICE_SS</text>
<text x="109.9" y="174.9">FLASH_MISO</text>
<text x="21" y="187.6">CDONE</text>
</g>
<text font-size="1.8" fill="#008400" x="25.4" y="134.9">~{CRESET_B}</text>
<g font-size="1.8" fill="#0000c2">
<text x="53.3" y="139.3">Remove</text>
<text x="53.3" y="141.4">Replace</text>
<text x="61.8" y="139.3">above</text>
<text x="62" y="141.4">for</text>
<text x="65.8" y="141.4">programming</text>
<text x="68.4" y="139.3">shunt</text>
<text x="74.8" y="139.3">to</text>
<text x="77.9" y="139.3">program</text>
<text x="79.5" y="141.4">flash</text>
<text x="85.4" y="141.4">and</text>
<text x="86.9" y="139.3">iCE</text>
<text x="90" y="141.4">normal</text>
<text x="97.7" y="141.4">running</text>
<text x="55.6" y="181.1">1-3,</text>
<text x="55.6" y="183.2">1-2,</text>
<text x="61.3" y="181.1">2-4</text>
<text x="61.3" y="183.2">3-4</text>
<text x="66.5" y="181.1">=</text>
<text x="66.5" y="183.2">=</text>
<text x="69.2" y="181.1">Programming</text>
<text x="69.2" y="183.2">Programming</text>
<text x="83" y="181.1">iCE40</text>
<text x="83" y="183.2">Flash</text>
<text x="90.4" y="183.2">==</text>
</g>
<g font-size="1.4">
<text x="39.7" y="46.7">GREEN1</text>
<text x="39.7" y="51.8">GREEN2</text>
<text x="41.6" y="49.3">RED1</text>
<text x="40.7" y="59.4">BLUE2</text>
<text x="40.7" y="54.3">BLUE1</text>
<text x="41.6" y="56.9">RED2</text>
<text x="40.6" y="62">ADDRB</text>
<text x="40.7" y="64.5">ADDRA</text>
<text x="40.6" y="67">ADDRC</text>
<text x="42.7" y="69.6">CLK</text>
<text x="100" y="69.6">GLOBAL_CLK</text>
<text x="40.6" y="72.1">ADDRD</text>
<text x="41" y="77.2">LATCH</text>
<text x="101.6" y="75.7">~{CTRL_SS}</text>
<text x="43.5" y="79.7">OE</text>
<text x="202.3" y="129.9">RED1</text>
<text x="226.7" y="129.9">GREEN1</text>
<text x="201.4" y="132.4">BLUE1</text>
<text x="201.4" y="137.5">BLUE2</text>
<text x="202.3" y="135">RED2</text>
<text x="226.7" y="135">GREEN2</text>
<text x="201.3" y="142.6">ADDRC</text>
<text x="201.4" y="140.1">ADDRA</text>
<text x="226.7" y="140.1">ADDRB</text>
<text x="226.7" y="142.6">ADDRD</text>
<text x="174.6" y="145.1">GLOBAL_CLK</text>
<text x="203.3" y="145.1">CLK</text>
<text x="204.2" y="147.7">OE</text>
<text x="226.7" y="145.1">LATCH</text>
</g>
<g font-size="1.4" fill="#840000">
<text x="100.6" y="52.9">USER_LED</text>
<text x="99" y="55.4">~{CTRL_RESET}</text>
<text x="99.9" y="58">CTRL_MOSI</text>
<text x="100" y="63">CTRL_MISO</text>
<text x="100.1" y="60.5">CTRL_CLK</text>
<text x="238.9" y="127.2">USER_LED</text>
</g>
</svg>
